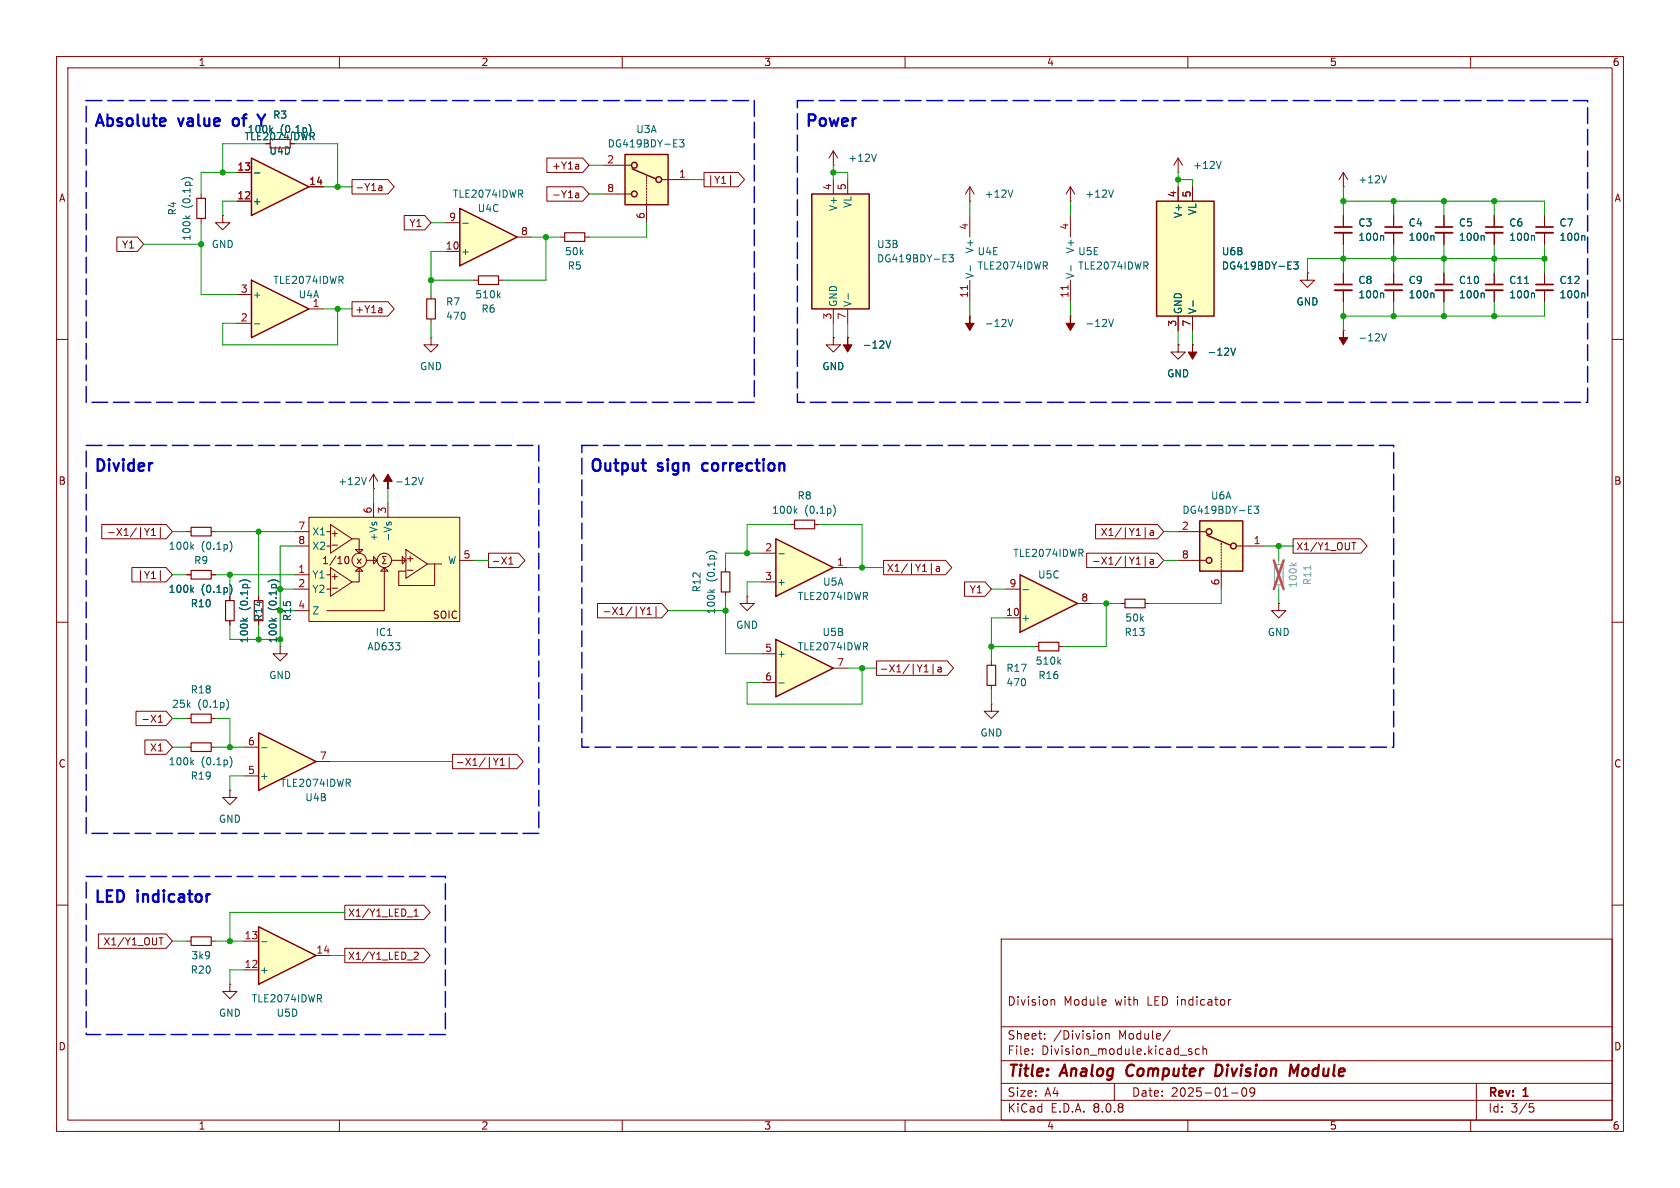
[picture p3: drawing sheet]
<svg xmlns="http://www.w3.org/2000/svg" width="297mm" height="210mm" viewBox="0 0 297 210" stroke-linecap="round" stroke-linejoin="round" font-family="sans-serif">
<g fill="none" stroke="#840000" stroke-width=".18">
<path d="M10 10h277v190h-277zM12 12h273v186h-273zM60 10v2M110 10v2M160 10v2M210 10v2M260 10v2M10 60h2M285 60h2M10 110h2M285 110h2M33 127h.8"/>
<path d="M37.3 127h.8M10 160h2M177 166h108v32h-108zM185.9 176.8h.5l.1 .9M195.5 176.8v.3l-.7 .1M217.2 176.7v1M217.6 176.7l-.3 .1-.1 .2M285 160h2M60 198v2M110 198v2M160 198v2M177 194.5h108"/>
<path d="M177 191.5h108M177 187.5h108M177 181.5h108M182.5 186.3v.1M182.5 185.5v.1M184.7 183.6v.1M184.7 182.8v.1M194.7 182.8l.1 .2v.4l-.1 .2M195.5 182.8l.2-.1 .3 .1 .1 .9M195.5 182.7v1M197 191.5v3M206.9 182.1l-1.3 2"/>
<path d="M210 198v2M210.7 185.5l-.4-.1-.2 .2 .1 .2 .5 .2v.3h-.6M212 185.5l-.4-.1-.3 .3v.4l.2 .2h.5M212.7 185.5l.2-.1 .3 .1 .1 .9M212.7 184.9v1.5M217.7 193.2h1.2M219.7 192.4l.2-.1a.81 .81 0 0 1 .6 .6 .81 .81 0 0 1-.3 .8l-.2 .1a.81 .81 0 0 1-.3-1.4zM221.8 192.9l-.3 .3h-.3l-.2-.3 .1-.5 .4-.1 .2 .1a.99 .99 0 0 1-.3 1.4h-.3M260 198v2M261 191.5v6.5M270.4 195.1h.7M270.5 195.7h.4l.3 .3-.2 .5-.5 .1"/>
</g>
<path d="M199.4 188.5a1.27 1.27 0 0 0 0 1.6M215.8 188.3l-.7-.1-.3 2h.5l.5-.3M228.2 188.2l.5 1.4 .9-1.4-.3 2" fill="none" stroke="#840000" stroke-width=".4"/>
<path d="M33.8 126.2h3.5v1.6h-3.5z" fill="none" stroke="#840000" stroke-width=".2"/>
<path d="M40 123.6a1.46 1.46 0 0 1 0 1.9" fill="none" stroke="#006464" stroke-width=".18"/>
<path d="M180.3 101.6l10.2 5.1-10.2 5.1z" fill="#ffffc2"/>
<path d="M180.3 101.6l10.2 5.1-10.2 5.1z" fill="none" stroke="#840000" stroke-width=".25"/>
<g fill="none" stroke="#840000" stroke-width=".18">
<path d="M33 94h.8M37.3 94h.8M66 86.4h.1M66 83.8l-.7 1.3M66 83.8v2.6M66 83.8l.8 1.3M33 101.6h.8M37.3 101.6h.8M40.6 105.4v.8M40.6 109.7v.8M45.7 105.4v.8M45.7 109.7v.8"/>
<path d="M175.3 116.8v.8M177.8 109.2h2.5M177.8 104.1h2.5M182.9 114.3h.7M187.2 114.3h.8M190.5 106.7h2.5M175.3 121.2v.7"/>
</g>
<g fill="none" stroke="#006464" stroke-width=".18">
<path d="M33.9 96.6l.3 .5M34.2 96.3l-.5 .4M40.6 95.6a1.46 1.46 0 0 1 0 2M64.8 84.4l-.5 1.3M33.9 104.2l.3 .5M34.2 103.9l-.5 .5M40.6 103.3a1.46 1.46 0 0 1 0 1.9M42.3 102.9a1.46 1.46 0 0 1 1.9 0M42.9 109.3l.5 .5M43.8 109.3l-.5 .3M47.4 102.9a1.46 1.46 0 0 1 1.9 0M48 109.3l.5 .5"/>
<path d="M48.8 109.3l-.4 .3M180.9 104.2h.9M187.1 116.9l.4 .5M187.5 116.6l-.5 .5"/>
</g>
<path d="M33.8 93.2h3.5v1.5h-3.5zM33.8 100.8h3.5v1.6h-3.5zM39.9 106.2h1.5v3.5h-1.5zM45 106.2h1.5v3.5h-1.5zM174.5 117.6h1.5v3.6h-1.5zM183.6 113.5h3.6v1.6h-3.6z" fill="none" stroke="#840000" stroke-width=".2"/>
<path d="M212.1 92.1h7.6v8.9h-7.6z" fill="#ffffc2"/>
<g fill="none" stroke="#840000" stroke-width=".25">
<path d="M212.1 92.1h7.6v8.9h-7.6zM213.4 94.6l4.2 1.8"/>
<circle cx="213.7" cy="99.1" r=".51"/>
<circle cx="213.7" cy="94" r=".51"/>
<circle cx="218.1" cy="96.5" r=".51"/>
</g>
<g fill="none" stroke="#840000" stroke-width=".18">
<path d="M208.3 99.1h4.8M208.3 94h4.8M215.9 96v.3M215.9 96.5v.3M215.9 97v.3M215.9 97.5v.3M215.9 98v.3M215.9 98.6v.2M215.9 99.1v.2M215.9 99.6v.2M218.7 96.5h4.8M49.5 114.3v1.3h1.3l-1.3 1.2-1.2-1.2h1.2"/>
<path d="M49.5 114.3h.1M215.9 100.1v.2M215.9 100.6v.2M215.9 101.1v3"/>
</g>
<path d="M221.7 89.5h.8l-.4 .5 .4 .1v.5l-.2 .1-.6-.1" fill="none" stroke="#006464" stroke-width=".18"/>
<path d="M54.6 91.4h26.7v18.5h-26.7z" fill="#ffffc2"/>
<g fill="none" stroke="#840000" stroke-width=".18">
<path d="M52.1 96.5h2.5M52.1 94h2.5M54.6 91.4h26.7v18.5h-26.7zM57.8 96.5h.6M57.8 94h.6M58.4 92.7l3.8 2.6-3.8 2.5zM58.7 94.3h1M58.7 96.4h1M59.2 93.8v1M61.1 98.5l.2-.1a.68 .68 0 0 1 .4 .6 .68 .68 0 0 1-.4 .6l-.2-.1-.2-.3zM62.2 95.3h1.3v2.5M62.9 97.2h1.2l-.6 .6z"/>
<path d="M63.2 98.8l.6 .8M63.8 98.8l-.6 .8M64.8 99.1h1.9M66 98.4l.7 .7-.7 .6zM66 88.9v2.5M68.3 98.4h-.7l.4 .6-.4 .6h.7M68.6 86.4h.1M68.6 88.9v2.5M69.2 99.1h2.6M71.1 98.4l.7 .7-.7 .6zM71.8 97.2l3.8 2.5-3.8 2.5zM72 98.8h1"/>
<path d="M72.5 98.3v1M75.6 99.7h2.5M76.8 99.7v3.8h-6.3v-2.5h1.3M81.3 99.1h2.5M52.1 104.1h2.5M52.1 101.6h2.5M52.1 108h2.5M57.8 104.1h.6M57.8 101.6h.6M58.4 100.3l3.8 2.6-3.8 2.5zM58.7 101.9h1M58.7 104h1"/>
<path d="M59.2 101.5v.9M62.9 101l.6-.7 .6 .7zM63.5 100.3v2.6h-1.3M67.3 101l.6-.7 .7 .7zM67.9 100.3v7.7h-10.1M72 100.8h1"/>
<circle cx="63.5" cy="99.1" r="1.27"/>
<circle cx="67.9" cy="99.1" r="1.27"/>
</g>
<path d="M68.4 92.4l-.1 .3M68.7 92.7l.1-.3 .2-.1 .2 .2v.2M74 84.4l.4 1.3 .4-1.3" fill="none" stroke="#006464" stroke-width=".18"/>
<path d="M68.6 83.8l.7 1.3h-.7v1.3v-1.3h-.8z" fill="#840000" stroke="#840000" stroke-width=".18"/>
<path d="M110.5 27.3h7.6v8.9h-7.6z" fill="#ffffc2"/>
<g fill="none" stroke="#840000" stroke-width=".25">
<path d="M110.5 27.3h7.6v8.9h-7.6zM111.8 29.8l4.2 1.8"/>
<circle cx="112.1" cy="29.2" r=".51"/>
<circle cx="112.1" cy="34.3" r=".51"/>
<circle cx="116.5" cy="31.8" r=".51"/>
</g>
<g fill="none" stroke="#840000" stroke-width=".18">
<path d="M106.7 34.3h4.8M106.7 29.2h4.8M114.3 31.2v.3M114.3 31.8v.2M114.3 32.3v.2M114.3 32.8v.2M114.3 33.3v.2M114.3 33.8v.2M114.3 34.3v.2M114.3 34.8v.3M114.3 35.3v.3M114.3 35.8v.3"/>
<path d="M114.3 36.3v3.1M117.1 31.8h4.8M139.7 92.7h.8M144 92.7h.8M40.6 139.7v1.3h1.3l-1.3 1.2-1.2-1.2h1.2M40.6 139.7h.1"/>
</g>
<path d="M120.1 24.7h.8l-.4 .5 .4 .1v.6l-.2 .1-.6-.1M140.5 90.3l.4 .4M140.9 89.9l-.5 .5M147.3 89.3a1.46 1.46 0 0 1 0 1.9" fill="none" stroke="#006464" stroke-width=".18"/>
<path d="M140.5 91.9h3.5v1.6h-3.5z" fill="none" stroke="#840000" stroke-width=".2"/>
<path d="M45.7 129.5l10.2 5.1-10.2 5.1z" fill="#ffffc2"/>
<path d="M45.7 129.5l10.2 5.1-10.2 5.1z" fill="none" stroke="#840000" stroke-width=".25"/>
<path d="M33 132.1h.8M37.3 132.1h.8M43.2 137.2h2.5M43.2 132.1h2.5M55.9 134.6h2.5M175.3 124.5v1.2h1.2l-1.2 1.3-1.3-1.3h1.3M175.3 124.5h.1" fill="none" stroke="#840000" stroke-width=".18"/>
<path d="M33.9 134.7l.3 .5M34.2 134.4l-.5 .4M40.6 133.7a1.46 1.46 0 0 1 0 2M46.2 132.2h1" fill="none" stroke="#006464" stroke-width=".18"/>
<path d="M33.8 131.3h3.5v1.5h-3.5z" fill="none" stroke="#840000" stroke-width=".2"/>
<path d="M137.2 95.3l10.1 5-10.1 5.1z" fill="#ffffc2"/>
<path d="M137.2 95.3l10.1 5-10.1 5.1z" fill="none" stroke="#840000" stroke-width=".25"/>
<path d="M76.2 59.7v1.3h1.3l-1.3 1.2-1.3-1.2h1.3M76.2 59.7h.1M134.6 97.8h2.6M128.3 100.3v.8M128.3 104.6v.8M132.1 105.4v1.3h1.2l-1.2 1.3-1.3-1.3h1.3M132.1 105.4h.1M134.6 102.9h2.6M147.3 100.3h2.6" fill="none" stroke="#840000" stroke-width=".18"/>
<path d="M124.9 97.8a1.46 1.46 0 0 1 1.9 0M137.7 97.9h1M125.5 104.2l.4 .5M126.3 104.2l-.5 .4" fill="none" stroke="#006464" stroke-width=".18"/>
<path d="M127.5 101.1h1.5v3.5h-1.5z" fill="none" stroke="#840000" stroke-width=".2"/>
<path d="M137.2 113l10.1 5.1-10.1 5.1z" fill="#ffffc2"/>
<path d="M137.2 113l10.1 5.1-10.1 5.1z" fill="none" stroke="#840000" stroke-width=".25"/>
<path d="M134.6 115.6h2.6M147.3 118.1h2.6M198.1 106.7h.8M202.4 106.7h.8M226.1 106.7v1.3h1.2l-1.2 1.2-1.3-1.2h1.3M226.1 106.7h.1M134.6 120.7h2.6" fill="none" stroke="#840000" stroke-width=".18"/>
<path d="M137.7 120.7h1" fill="none" stroke="#006464" stroke-width=".18"/>
<path d="M198.9 105.9h3.5v1.5h-3.5z" fill="none" stroke="#840000" stroke-width=".2"/>
<path d="M225.3 99.8h1.5v3.6h-1.5z" fill="none" stroke="#9c9b98" stroke-width=".2"/>
<path d="M226.1 99.1v.7M226.1 103.4v.7" fill="none" stroke="#9c9b98" stroke-width=".18"/>
<path d="M228.3 99.5l.5 .5M229.2 99.5l-.5 .4M231.7 100v.7" fill="none" stroke="#939391" stroke-width=".18"/>
<path d="M225.2 99.1l1.7 5M226.9 99.1l-1.7 5" fill="none" stroke="#e65255" stroke-width=".46"/>
<path d="M44.4 49.5l10.2 5.1-10.2 5.1z" fill="#ffffc2"/>
<path d="M44.4 49.5l10.2 5.1-10.2 5.1z" fill="none" stroke="#840000" stroke-width=".25"/>
<path d="M41.9 57.2h2.5M41.9 52.1h2.5M54.6 54.6h2.5" fill="none" stroke="#840000" stroke-width=".18"/>
<path d="M45 57.2h.9" fill="none" stroke="#006464" stroke-width=".18"/>
<path d="M44.4 27.9l10.2 5.1-10.2 5.1z" fill="#ffffc2"/>
<path d="M44.4 27.9l10.2 5.1-10.2 5.1z" fill="none" stroke="#840000" stroke-width=".25"/>
<g fill="none" stroke="#840000" stroke-width=".18">
<path d="M35.6 34.3v.8M35.6 38.6v.8M39.4 38.1v1.3h1.2l-1.2 1.2-1.3-1.2h1.3M39.4 38.1h.1M41.9 35.6h2.5M41.9 30.5h2.5M54.6 33h2.5M171.4 35.6h.1M171.4 33v2.6M171.4 38.1v3.8M171.4 33l-.7 1.3M171.4 33l.8 1.3"/>
<path d="M189.2 35.6h.1M189.2 33l-.7 1.3M189.2 33v2.6M189.2 33l.8 1.3M237.5 33h.1M237.5 30.5v2.5M237.5 30.5l-.8 1.3M237.5 30.5l.8 1.3M246.4 38.1v2M76.2 52.1v.7M76.2 56.4v.8M99.1 41.9h.7"/>
<path d="M103.4 41.9h.7M171.4 55.9h.1M171.4 49.5v3.8M189.2 55.9h.1M237.5 58.4h.1M237.5 48.3v2M237.5 51.3v2M246.4 41.1v2.1M246.4 48.3v2M246.4 51.3v2M273 48.3v2M273 51.3v2"/>
</g>
<g fill="none" stroke="#006464" stroke-width=".18">
<path d="M32.1 31.8a1.46 1.46 0 0 1 2 0M32.8 38.2l.4 .4M33.6 38.2l-.5 .3M45 30.6h.9M54.6 22l.3 .5v.9M179.1 33.6l-.5 1.3M196.8 33.6l-.4 1.3M245.1 31.1l-.4 1.2M171.5 46.9v1M178.2 56.5l.4 1.2 .5-1.2M196 56.5l.4 1.2 .4-1.2M244.3 59l.4 1.3 .4-1.3"/>
<path d="M244.4 51.8l.2 .2v.7M253.3 41.6l.2 .2v.7M253.3 51.8l.2 .2v.7M280 51.8l.2 .2v.7"/>
</g>
<path d="M34.8 35.1h1.5v3.5h-1.5zM47.8 24.6h3.5v1.6h-3.5zM75.4 52.8h1.6v3.6h-1.6zM99.8 41.1h3.6v1.6h-3.6z" fill="none" stroke="#840000" stroke-width=".2"/>
<g fill="#840000" stroke="#840000" stroke-width=".18">
<path d="M237.5 58.4v1.3h.8l-.8 1.3-.8-1.3h.8z"/>
<path d="M171.4 55.9v1.3h.8l-.8 1.2-.7-1.2h.7z"/>
<path d="M189.2 55.9v1.3h.8l-.8 1.2-.7-1.2h.7z"/>
</g>
<path d="M236 51.3h3M244.9 51.3h3M244.9 41.1h3M271.5 51.3h3.1" fill="none" stroke="#840000" stroke-width=".33"/>
<path d="M236 50.3h3M244.9 50.3h3M244.9 40.1h3M271.5 50.3h3.1" fill="none" stroke="#840000" stroke-width=".3"/>
<path d="M171 50.5v.7" fill="none" stroke="#a90000" stroke-width=".18"/>
<path d="M204.5 35.6h10.1v20.3h-10.1z" fill="#ffffc2"/>
<path d="M204.5 35.6h10.1v20.3h-10.1z" fill="none" stroke="#840000" stroke-width=".25"/>
<path d="M208.3 33v2.6M210.8 33v2.6M208.3 55.9v2.5M210.8 55.9v2.5M231.1 48.3v1.2h1.3l-1.3 1.3-1.2-1.3h1.2M231.1 48.3h.1" fill="none" stroke="#840000" stroke-width=".18"/>
<path d="M210.9 53.2v.9M228.7 46.3h.8l-.4 .5 .3 .1v.5l-.1 .2-.6-.2" fill="none" stroke="#006464" stroke-width=".18"/>
<path d="M81.3 36.8l10.1 5.1-10.1 5.1z" fill="#ffffc2"/>
<path d="M81.3 36.8l10.1 5.1-10.1 5.1z" fill="none" stroke="#840000" stroke-width=".25"/>
<path d="M78.7 39.4h2.6M78.7 44.5h2.6M91.4 41.9h2.6" fill="none" stroke="#840000" stroke-width=".18"/>
<path d="M81.8 39.5h1" fill="none" stroke="#006464" stroke-width=".18"/>
<path d="M143.5 34.3h10.2v20.3h-10.2z" fill="#ffffc2"/>
<path d="M143.5 34.3h10.2v20.3h-10.2z" fill="none" stroke="#840000" stroke-width=".25"/>
<g fill="none" stroke="#840000" stroke-width=".18">
<path d="M147.3 29.2h.1M147.3 26.7v2.5M147.3 31.8v2.5M147.3 26.7l-.7 1.2M147.3 26.7l.8 1.2M149.9 31.8v2.5M189.2 38.1v3.8M208.3 30.5h.1M208.3 27.9l-.8 1.3M208.3 27.9v2.6M208.3 27.9l.7 1.3M237.5 38.1v2"/>
<path d="M255.3 38.1v2M264.2 38.1v2M273 38.1v2M83.8 49.5h.8M88.1 49.5h.8M147.3 59.7v1.3h1.3l-1.3 1.2-1.3-1.2h1.3M147.3 59.7h.1M147.3 54.6v2.6M149.9 59.7h.1M149.9 54.6v2.6M189.2 49.5v3.8M237.5 41.1v2.1"/>
<path d="M255.3 41.1v2.1M255.3 48.3v2M255.3 51.3v2M264.2 41.1v2.1M264.2 48.3v2M264.2 51.3v2M273 41.1v2.1M208.3 61v1.2h1.2l-1.2 1.3-1.3-1.3h1.3M208.3 61h.1M210.8 61h.1M33 166.4h.8M37.3 166.4h.8"/>
<path d="M40.6 174v1.3h1.3l-1.3 1.2-1.2-1.2h1.2M40.6 174h.1"/>
</g>
<g fill="none" stroke="#006464" stroke-width=".18">
<path d="M154.9 27.2l-.4 1.3M215.9 28.5l-.4 1.3M88.1 52.2l.3 .4M88.4 51.8l-.4 .5M150 51.9v1M167.8 45h.7l-.4 .5 .4 .1v.6l-.2 .1-.5-.1M189.3 46.9v1M244.4 41.6l.2 .2v.7M262.2 41.6l.2 .2v.7M262.2 51.8l.2 .2v.7M269.5 50.1h.8M271.1 41.6l.2 .2v.7"/>
<path d="M271.1 51.8l.2 .2v.7M280 41.6l.2 .2v.7M156.6 60.3l.4 1.2 .5-1.2M217.6 61.5l.4 1.3 .4-1.3"/>
</g>
<g fill="#840000" stroke="#840000" stroke-width=".18">
<path d="M149.9 59.7v1.3h.7l-.7 1.2-.8-1.2h.8z"/>
<path d="M210.8 61v1.2h.8l-.8 1.3-.7-1.3h.7z"/>
</g>
<path d="M236 41.1h3M253.7 41.1h3.1M253.7 51.3h3.1M262.6 41.1h3.1M262.6 51.3h3.1M271.5 41.1h3.1" fill="none" stroke="#840000" stroke-width=".33"/>
<path d="M236 40.1h3M253.7 40.1h3.1M253.7 50.3h3.1M262.6 40.1h3.1M262.6 50.3h3.1M271.5 40.1h3.1" fill="none" stroke="#840000" stroke-width=".3"/>
<path d="M84.6 48.8h3.5v1.5h-3.5zM33.8 165.6h3.5v1.5h-3.5z" fill="none" stroke="#840000" stroke-width=".2"/>
<path d="M188.8 50.5v.7" fill="none" stroke="#a90000" stroke-width=".18"/>
<path d="M45.7 163.8l10.2 5.1-10.2 5.1z" fill="#ffffc2"/>
<path d="M45.7 163.8l10.2 5.1-10.2 5.1z" fill="none" stroke="#840000" stroke-width=".25"/>
<g fill="none" stroke="#840000" stroke-width=".18">
<path d="M41.9 35.6h2.5M41.9 30.5h2.5M54.6 33h2.5M62.2 31.7h6.4l1.1 1.3-1.1 1.3h-6.4zM67 32.9h.5v.8M67 33.6h.5M67.5 33.1l-.5 .2M71.5 38.1h3.6l1.1 1.3-1.1 1.2h-3.6zM96.7 27.9h6.3l1.1 1.3-1.1 1.3h-6.3zM96.7 33h6.3l1.1 1.3-1.1 1.3h-6.3zM101.8 34.2h.4l.1 .8M101.8 34.9h.5"/>
<path d="M102.1 29l.2 .2v.7M102.3 29.8l-.1 .1M102.3 29.3l-.1 .1M102.3 34.4l-.5 .1M124.5 30.5h6l1.1 1.3-1.1 1.2h-6zM129.1 31v1.8M208.3 33v2.6M210.8 33v2.6M237.5 38.1v2M246.4 38.1v2M255.3 38.1v2M264.2 38.1v2"/>
<path d="M273 38.1v2M20.7 41.9h3.6l1.1 1.3-1.1 1.3h-3.6zM62.2 53.3h6.4l1.1 1.3-1.1 1.3h-6.4zM67.3 54.4l.2 .2v.7M67.5 55.2l-.1 .1M67.5 54.7l-.1 .1M147.3 59.7h.1M149.9 59.7h.1M208.3 55.9v2.5M210.8 55.9v2.5M231.1 48.3h.1M237.5 41.1v2.1"/>
<path d="M237.5 48.3v2M237.5 51.3v2M246.4 41.1v2.1M246.4 48.3v2M246.4 51.3v2M255.3 41.1v2.1M255.3 48.3v2M255.3 51.3v2M264.2 41.1v2.1M264.2 48.3v2M264.2 51.3v2M273 41.1v2.1"/>
<path d="M273 48.3v2M273 51.3v2M208.3 61h.1M210.8 61h.1M18 92.7h11.4l1.1 1.3-1.1 1.3h-11.4zM25.6 93.4l.4 .6M26 94v.7M26.4 93.4l-.4 .6M26.8 94.7h.7M26.8 93.7l.3-.3v1.3M28.3 93.3v1.8M86.4 97.8h5.3l1.1 1.3-1.1 1.2h-5.3z"/>
<path d="M90 99.7h.7M90 98.8l.3-.3v1.2M156.2 99.1h11l1.1 1.2-1.1 1.3h-11zM164.6 99.6v1.8M192.1 97.8h12.5l1.1 1.3-1.1 1.2h-12.5zM193.7 92.7h10.9l1.1 1.3-1.1 1.3h-10.9zM200.9 99.7h.7M200.9 98.8l.3-.3v1.2M202.5 93.3v1.8M202.5 98.3v1.9M203.4 93.9h.4l.1 .8M203.4 98.9h.4l.1 .8"/>
<path d="M203.9 99.2h-.4l-.2 .2 .2 .3h.4M203.9 94.1l-.4 .1-.2 .1 .2 .4 .4-.1M228.6 95.2h12l1.1 1.3-1.1 1.3h-12zM239 95.9h.7M239.3 95.9v1.3M23.3 100.3h6.1l1.1 1.3-1.1 1.3h-6.1zM28.3 100.9v1.8M33 101.6h.8M37.3 101.6h.8M40.6 105.4v.8M40.6 109.7v.8M45.7 105.4v.8"/>
<path d="M45.7 109.7v.8M105.6 106.7h11.4l1.1 1.3-1.1 1.2h-11.4zM113.2 107.4l.4 .6M113.6 108v.6M114 107.4l-.4 .6M114.4 108.6h.7M114.4 107.7l.4-.3v1.2M116 107.2v1.8M154.9 116.8h12.6l1.1 1.3-1.1 1.3h-12.6zM163.4 118.8h.7M163.4 117.9l.3-.4v1.3M165 117.4v1.8"/>
<path d="M165.6 100.2h.4l.1 .8M165.9 118h.4l.1 .8M166.1 100.5h-.4l-.2 .2 .2 .3 .4-.1M166.4 118.2l-.4 .1-.2 .2 .2 .3 .4-.1M170.5 102.9h3.6l1.2 1.2-1.2 1.3h-3.6zM24 125.7h5.4l1.1 1.3-1.1 1.3h-5.4zM25.6 130.8h3.8l1.1 1.3-1.1 1.3h-3.8zM28 126.8l.3-.4v1.3M28 127.7h.7M80 133.3h11.4l1.1 1.3-1.1 1.3h-11.4zM87.2 134l.5 .7M87.7 134.7v.6"/>
<path d="M88.1 134l-.4 .7M88.4 135.3h.8M88.4 134.4l.4-.4v1.3M90 133.9v1.8M17.4 165.1h12l1.1 1.3-1.1 1.2h-12zM28.1 165.8h.7M28.5 165.8v1.2M43.2 171.5h2.5M43.2 166.4h2.5M55.9 168.9h2.5M61 167.6h13.9l1.1 1.3-1.1 1.3h-13.9zM61 160h13.9l1.1 1.3-1.1 1.3h-13.9z"/>
<path d="M72 162.1h1M73.2 168.4l.5-.1 .2 .4-.8 .9h.8M73.2 162h.7M73.2 161.1l.4-.4v1.3"/>
</g>
<g fill="none" stroke="#006464" stroke-width=".18">
<path d="M45 30.6h.9M54.6 22l.3 .5v.9M210.9 53.2v.9M228.7 46.3h.8l-.4 .5 .3 .1v.5l-.1 .2-.6-.2M244.4 41.6l.2 .2v.7M244.4 51.8l.2 .2v.7M253.3 51.8l.2 .2v.7M253.3 41.6l.2 .2v.7M262.2 51.8l.2 .2v.7M262.2 41.6l.2 .2v.7M269.5 50.1h.8M271.1 41.6l.2 .2v.7"/>
<path d="M271.1 51.8l.2 .2v.7M280 41.6l.2 .2v.7M280 51.8l.2 .2v.7M156.6 60.3l.4 1.2 .5-1.2M217.6 61.5l.4 1.3 .4-1.3M33.9 104.2l.3 .5M34.2 103.9l-.5 .5M40.6 103.3a1.46 1.46 0 0 1 0 1.9M42.3 102.9a1.46 1.46 0 0 1 1.9 0M42.9 109.3l.5 .5M43.8 109.3l-.5 .3M47.4 102.9a1.46 1.46 0 0 1 1.9 0"/>
<path d="M48 109.3l.5 .5M48.8 109.3l-.4 .3M46.2 166.5h1"/>
</g>
<path d="M41.3 21.1l-.1 .2 .1 .8M45.5 20.2l.7 1.1M46.2 21.3v1M46.9 20.2l-.7 1.1M124.2 82.1l-.1 .2 .1 .7" fill="none" stroke="#0000c2" stroke-width=".41"/>
<path d="M15.2 17.8h118.1v53.3h-118.1zM141 17.8h139.7v53.3h-139.7zM15.2 78.7h80v68.6h-80zM102.9 78.7h143.5v53.4h-143.5zM15.2 154.9h63.5v28h-63.5z" fill="none" stroke="#0000c2" stroke-width=".25" stroke-dasharray="2.8 1"/>
<g fill="none" stroke="#009600" stroke-width=".18">
<path d="M35.6 39.4v12.7h6.3M41.9 35.6h-2.5v2.5M41.9 30.5h-6.3v3.8M47 25.4h-7.6v5.1M52.1 25.4h7.6v7.6M57.1 33h5.1M76.2 39.4h2.5M104.1 34.3h2.6M104.1 29.2h2.6M114.3 39.4v2.5h-10.2M121.9 31.8h2.6M147.3 30.5h2.6v1.3"/>
<path d="M147.3 29.2v2.6M171.4 35.6v2.5M189.2 35.6v2.5M208.3 31.8h2.5v1.2M208.3 30.5v2.5M237.5 35.6h35.5v2.5M237.5 33v5.1M246.4 35.6v2.5M255.3 35.6v2.5M264.2 35.6v2.5M25.4 43.2h10.2M57.1 54.6h5.1"/>
<path d="M59.7 54.6v6.4h-20.3v-3.8h2.5M76.2 57.2v2.5M76.2 49.5h7.6M78.7 44.5h-2.5v7.6M94 41.9h5.1M96.5 41.9v7.6h-7.6M147.3 57.2v2.5M149.9 57.2v2.5M171.4 53.3v2.6M189.2 53.3v2.6M208.3 58.4v2.6M210.8 58.4v2.6"/>
<path d="M237.5 43.2v5.1M237.5 53.3v5.1M246.4 43.2v5.1M246.4 53.3v2.6M255.3 43.2v5.1M255.3 53.3v2.6M264.2 43.2v5.1M264.2 53.3v2.6M273 53.3v2.6h-35.5M273 43.2v5.1M273 45.7h-41.9v2.6M30.5 94h2.5"/>
<path d="M38.1 94h14M45.7 94v11.4M52.1 96.5h-2.6v17.8M66 86.4v2.5M68.6 86.4v2.5M83.8 99.1h2.6M134.6 97.8h-6.3v2.5M139.7 92.7h-7.6v5.1M144.8 92.7h7.6v7.6M205.7 94h2.6M205.7 99.1h2.6M223.5 96.5h5.1"/>
<path d="M226.1 96.5v2.6M30.5 101.6h2.5M38.1 101.6h14M40.6 101.6v3.8M40.6 110.5v2.5h8.9M45.7 110.5v2.5M49.5 104.1h2.6M49.5 108h2.6M118.1 108h10.2M128.3 105.4v10.2h6.3M134.6 102.9h-2.5v2.5M149.9 118.1h5"/>
<path d="M149.9 100.3h6.3M152.4 118.1v6.4h-20.3v-3.8h2.5M175.3 104.1h2.5M175.3 114.3h7.6M177.8 109.2h-2.5v7.6M193 106.7h5.1M195.6 106.7v7.6h-7.6M215.9 104.1v2.6h-12.7M226.1 104.1v2.6M30.5 127h2.5M30.5 132.1h2.5M38.1 127h2.5v5.1"/>
<path d="M38.1 132.1h5.1M43.2 137.2h-2.6v2.5M58.4 134.6h21.6M175.3 121.9v2.6M30.5 166.4h2.5M38.1 166.4h5.1M43.2 171.5h-2.6v2.5M58.4 168.9h2.6M61 161.3h-20.4v5.1"/>
</g>
<g fill="#009600" stroke="#009600" stroke-width=".18">
<circle cx="96.5" cy="41.9" r=".46"/>
<circle cx="147.3" cy="30.5" r=".46"/>
<circle cx="76.2" cy="49.5" r=".46"/>
<circle cx="49.5" cy="113" r=".46"/>
<circle cx="39.4" cy="30.5" r=".46"/>
<circle cx="59.7" cy="33" r=".46"/>
<circle cx="59.7" cy="54.6" r=".46"/>
<circle cx="35.6" cy="43.2" r=".46"/>
<circle cx="40.6" cy="166.4" r=".46"/>
<circle cx="40.6" cy="132.1" r=".46"/>
<circle cx="45.7" cy="113" r=".46"/>
<circle cx="45.7" cy="94" r=".46"/>
<circle cx="40.6" cy="101.6" r=".46"/>
<circle cx="226.1" cy="96.5" r=".46"/>
<circle cx="195.6" cy="106.7" r=".46"/>
<circle cx="175.3" cy="114.3" r=".46"/>
<circle cx="237.5" cy="35.6" r=".46"/>
<circle cx="255.3" cy="35.6" r=".46"/>
<circle cx="246.4" cy="45.7" r=".46"/>
<circle cx="237.5" cy="45.7" r=".46"/>
<circle cx="246.4" cy="35.6" r=".46"/>
<circle cx="237.5" cy="55.9" r=".46"/>
<circle cx="208.3" cy="31.8" r=".46"/>
<circle cx="255.3" cy="55.9" r=".46"/>
<circle cx="246.4" cy="55.9" r=".46"/>
<circle cx="264.2" cy="55.9" r=".46"/>
<circle cx="255.3" cy="45.7" r=".46"/>
<circle cx="264.2" cy="45.7" r=".46"/>
<circle cx="273" cy="45.7" r=".46"/>
<circle cx="264.2" cy="35.6" r=".46"/>
<circle cx="152.4" cy="100.3" r=".46"/>
<circle cx="132.1" cy="97.8" r=".46"/>
<circle cx="128.3" cy="108" r=".46"/>
<circle cx="152.4" cy="118.1" r=".46"/>
</g>
<g font-size="2.8" fill="#0000c2">
<text x="16.5" y="23">Absolute</text>
<text x="31.7" y="23">value</text>
<text x="42.1" y="23">of</text>
<text x="142.2" y="23">Power</text>
<text x="16.5" y="83.9">Divider</text>
<text x="104.1" y="83.9">Output</text>
<text x="116.5" y="83.9">sign</text>
<text x="125.1" y="83.9">correction</text>
<text x="16.5" y="160.1">LED</text>
<text x="24.4" y="160.1">indicator</text>
</g>
<text font-size="2.8" fill="#006464" x="47.5" y="23">Y</text>
<g font-size="2.8" fill="#840000">
<text x="178" y="190.9">Title:</text>
<text x="187.7" y="190.9">Analog</text>
<text x="200" y="190.9">Computer</text>
<text x="216.5" y="190.9">Division</text>
<text x="230.4" y="190.9">Module</text>
</g>
<g font-size="2.1" fill="#840000">
<text x="178" y="178">Division</text>
<text x="188" y="178">Module</text>
<text x="197.2" y="178">with</text>
<text x="203" y="178">LED indicator</text>
<text x="178" y="184">Sheet:</text>
<text x="186.2" y="184">/Division</text>
<text x="197.8" y="184">Module/</text>
<text x="178" y="186.7">File:</text>
<text x="184.1" y="186.7">Division_module.kicad_sch</text>
<text x="178" y="196.9">KiCad</text>
<text x="178" y="194.1">Size:</text>
<text x="184.7" y="194.1">A4</text>
<text x="185.7" y="196.9">E.D.A.</text>
<text x="193.3" y="196.9">8.0.8</text>
<text x="200" y="194.1">Date:</text>
<text x="207" y="194.1">2025-01-09</text>
<text x="263" y="194.3">Rev:</text>
<text x="263" y="196.9">Id:</text>
<text x="267.1" y="196.9">3/5</text>
<text x="269.4" y="194.3">1</text>
</g>
<g font-size="1.8" fill="#840000">
<text x="35" y="11.9">1</text>
<text x="85" y="11.9">2</text>
<text x="135" y="11.9">3</text>
<text x="185" y="11.9">4</text>
<text x="235" y="11.9">5</text>
<text x="285" y="11.9">6</text>
<text x="10.3" y="35.9">A</text>
<text x="62.7" y="34">-Y1a</text>
<text x="97.5" y="30.2">+Y1a</text>
<text x="97.5" y="35.2">-Y1a</text>
<text x="124.9" y="32.7">|Y1|</text>
<text x="285.3" y="35.9">A</text>
<text x="72.3" y="40.3">Y1</text>
<text x="21.5" y="44.1">Y1</text>
<text x="62.7" y="55.6">+Y1a</text>
<text x="10.3" y="85.9">B</text>
<text x="285.3" y="85.9">B</text>
<text x="18.8" y="94.9">-X1/|Y1|</text>
<text x="194.5" y="94.9">X1/|Y1|a</text>
<text x="56.8" y="99.9">1/10</text>
<text x="86.8" y="100">-X1</text>
<text x="156.7" y="101.3">X1/|Y1|a</text>
<text x="192.9" y="100">-X1/|Y1|a</text>
<text x="229.1" y="97.5">X1/Y1_OUT</text>
<text x="24.1" y="102.6">|Y1|</text>
<text x="171.3" y="105.1">Y1</text>
<text x="76.4" y="109.6">SOIC</text>
<text x="106.4" y="108.9">-X1/|Y1|</text>
<text x="155.4" y="119.1">-X1/|Y1|a</text>
<text x="24.9" y="128">-X1</text>
<text x="10.3" y="135.9">C</text>
<text x="26.4" y="133">X1</text>
<text x="80.5" y="135.6">-X1/|Y1|</text>
<text x="285.3" y="135.9">C</text>
<text x="18.2" y="167.3">X1/Y1_OUT</text>
<text x="61.4" y="162.2">X1/Y1_LED_1</text>
<text x="61.4" y="169.9">X1/Y1_LED_2</text>
<text x="10.3" y="185.9">D</text>
<text x="285.3" y="185.9">D</text>
<text x="35" y="199.9">1</text>
<text x="85" y="199.9">2</text>
<text x="135" y="199.9">3</text>
<text x="185" y="199.9">4</text>
<text x="235" y="199.9">5</text>
<text x="285" y="199.9">6</text>
</g>
<g font-size="1.8" fill="#006464">
<text x="43.7" y="23.7">100k</text>
<text x="48.2" y="21.2">R3</text>
<text x="49.5" y="23.7">(0.1p)</text>
<text x="112.4" y="23.7">U3A</text>
<text x="43.1" y="25">TLE2074IDWR</text>
<text x="47.5" y="27.5">U4D</text>
<text x="107.3" y="26.3">DG419BDY-E3</text>
<text x="149.9" y="28.8">+12V</text>
<text x="80" y="35.2">TLE2074IDWR</text>
<text x="174" y="35.2">+12V</text>
<text x="191.8" y="35.2">+12V</text>
<text x="210.8" y="30.1">+12V</text>
<text x="240" y="32.6">+12V</text>
<text x="31.3" y="38.2" transform="rotate(-90 31.3 38.2)">R4</text>
<text x="33.9" y="36.8" transform="rotate(-90 33.9 36.8)">(0.1p)</text>
<text x="44.6" y="36.4">+</text>
<text x="84.4" y="37.7">U4C</text>
<text x="148.2" y="37.4" transform="rotate(-90 148.2 37.4)">V+</text>
<text x="150.7" y="36.9" transform="rotate(-90 150.7 36.9)">VL</text>
<text x="209.1" y="38.7" transform="rotate(-90 209.1 38.7)">V+</text>
<text x="211.7" y="38.1" transform="rotate(-90 211.7 38.1)">VL</text>
<text x="240" y="40.2">C3</text>
<text x="248.9" y="40.2">C4</text>
<text x="257.8" y="40.2">C5</text>
<text x="266.7" y="40.2">C6</text>
<text x="275.6" y="40.2">C7</text>
<text x="33.9" y="42.7" transform="rotate(-90 33.9 42.7)">100k</text>
<text x="37.3" y="44">GND</text>
<text x="81.4" y="45.3">+</text>
<text x="99.8" y="45.3">50k</text>
<text x="100.3" y="47.9">R5</text>
<text x="154.9" y="44">U3B</text>
<text x="154.9" y="46.6">DG419BDY-E3</text>
<text x="172.3" y="44.9" transform="rotate(-90 172.3 44.9)">V+</text>
<text x="172.7" y="47.9">TLE2074IDWR</text>
<text x="172.7" y="45.3">U4E</text>
<text x="190.1" y="44.9" transform="rotate(-90 190.1 44.9)">V+</text>
<text x="190.5" y="47.9">TLE2074IDWR</text>
<text x="190.5" y="45.3">U5E</text>
<text x="215.9" y="45.3">U6B</text>
<text x="215.9" y="47.9">DG419BDY-E3</text>
<text x="240" y="42.8">100n</text>
<text x="248.9" y="42.8">100n</text>
<text x="257.8" y="42.8">100n</text>
<text x="266.7" y="42.8">100n</text>
<text x="275.6" y="42.8">100n</text>
<text x="44.6" y="52.9">+</text>
<text x="48.2" y="50.4">TLE2074IDWR</text>
<text x="52.7" y="52.9">U4A</text>
<text x="83.9" y="52.9">510k</text>
<text x="172.3" y="49.4" transform="rotate(-90 172.3 49.4)">V-</text>
<text x="190.1" y="49.4" transform="rotate(-90 190.1 49.4)">V-</text>
<text x="240" y="50.4">C8</text>
<text x="240" y="52.9">100n</text>
<text x="248.9" y="50.4">C9</text>
<text x="248.9" y="52.9">100n</text>
<text x="257.8" y="52.9">100n</text>
<text x="257.8" y="50.4">C10</text>
<text x="266.7" y="52.9">100n</text>
<text x="266.7" y="50.4">C11</text>
<text x="275.6" y="52.9">100n</text>
<text x="275.6" y="50.4">C12</text>
<text x="78.7" y="54.2">R7</text>
<text x="78.7" y="56.7">470</text>
<text x="85" y="55.5">R6</text>
<text x="148.2" y="54.4" transform="rotate(-90 148.2 54.4)">GND</text>
<text x="150.7" y="54.4" transform="rotate(-90 150.7 54.4)">V-</text>
<text x="174" y="58">-12V</text>
<text x="191.8" y="58">-12V</text>
<text x="209.1" y="55.6" transform="rotate(-90 209.1 55.6)">GND</text>
<text x="211.7" y="55.6" transform="rotate(-90 211.7 55.6)">V-</text>
<text x="229.1" y="54.2">GND</text>
<text x="74.2" y="65.6">GND</text>
<text x="145.3" y="65.6">GND</text>
<text x="152.4" y="61.8">-12V</text>
<text x="213.4" y="63.1">-12V</text>
<text x="240" y="60.6">-12V</text>
<text x="206.2" y="66.9">GND</text>
<text x="59.7" y="86">+12V</text>
<text x="69.7" y="86">-12V</text>
<text x="140.9" y="88.5">R8</text>
<text x="214" y="88.5">U6A</text>
<text x="55.1" y="94.8">X1</text>
<text x="66.9" y="95.8" transform="rotate(-90 66.9 95.8)">+Vs</text>
<text x="69.4" y="95.8" transform="rotate(-90 69.4 95.8)">-Vs</text>
<text x="136.4" y="91">100k</text>
<text x="142.2" y="91">(0.1p)</text>
<text x="208.9" y="91">DG419BDY-E3</text>
<text x="29.7" y="97.4">100k</text>
<text x="34.2" y="99.9">R9</text>
<text x="35.5" y="97.4">(0.1p)</text>
<text x="55.1" y="97.4">X2</text>
<text x="79.1" y="99.9">W</text>
<text x="179" y="98.7">TLE2074IDWR</text>
<text x="29.7" y="105">100k</text>
<text x="33.6" y="107.5">R10</text>
<text x="35.5" y="105">(0.1p)</text>
<text x="44" y="108" transform="rotate(-90 44 108)">(0.1p)</text>
<text x="55.1" y="102.5">Y1</text>
<text x="55.1" y="105">Y2</text>
<text x="124.1" y="104.8" transform="rotate(-90 124.1 104.8)">R12</text>
<text x="126.6" y="102.9" transform="rotate(-90 126.6 102.9)">(0.1p)</text>
<text x="137.3" y="103.7">+</text>
<text x="140.9" y="106.3">TLE2074IDWR</text>
<text x="145.4" y="103.7">U5A</text>
<text x="183.4" y="102.5">U5C</text>
<text x="44" y="113.8" transform="rotate(-90 44 113.8)">100k</text>
<text x="46.6" y="109.9" transform="rotate(-90 46.6 109.9)">R14</text>
<text x="49.1" y="113.8" transform="rotate(-90 49.1 113.8)">100k</text>
<text x="51.7" y="109.9" transform="rotate(-90 51.7 109.9)">R15</text>
<text x="55.1" y="108.8">Z</text>
<text x="66.3" y="112.6">IC1</text>
<text x="126.6" y="108.7" transform="rotate(-90 126.6 108.7)">100k</text>
<text x="130" y="111.4">GND</text>
<text x="145.3" y="112.6">U5B</text>
<text x="180.5" y="110.1">+</text>
<text x="198.7" y="112.6">R13</text>
<text x="198.8" y="110.1">50k</text>
<text x="224" y="112.6">GND</text>
<text x="64.8" y="115.2">AD633</text>
<text x="137.3" y="116.4">+</text>
<text x="140.9" y="115.2">TLE2074IDWR</text>
<text x="177.8" y="119">R17</text>
<text x="183" y="117.7">510k</text>
<text x="30.3" y="125.3">25k</text>
<text x="33.6" y="122.8">R18</text>
<text x="34.9" y="125.3">(0.1p)</text>
<text x="47.5" y="120.2">GND</text>
<text x="177.8" y="121.5">470</text>
<text x="183.5" y="120.2">R16</text>
<text x="173.2" y="130.4">GND</text>
<text x="29.7" y="135.5">100k</text>
<text x="35.5" y="135.5">(0.1p)</text>
<text x="33.6" y="138">R19</text>
<text x="45.8" y="138">+</text>
<text x="49.5" y="139.3">TLE2074IDWR</text>
<text x="53.9" y="141.8">U4B</text>
<text x="38.6" y="145.6">GND</text>
<text x="33.6" y="172.3">R20</text>
<text x="33.7" y="169.8">3k9</text>
<text x="45.8" y="172.3">+</text>
<text x="38.6" y="179.9">GND</text>
<text x="44.4" y="177.4">TLE2074IDWR</text>
<text x="48.8" y="179.9">U5D</text>
</g>
<g font-size="1.8" fill="#a90000">
<text x="107.2" y="29">2</text>
<text x="41.9" y="35.3">12</text>
<text x="41.9" y="30.2">13</text>
<text x="54.6" y="32.8">14</text>
<text x="107.2" y="34">8</text>
<text x="119.9" y="31.5">1</text>
<text x="147.1" y="33.7" transform="rotate(-90 147.1 33.7)">4</text>
<text x="149.6" y="33.7" transform="rotate(-90 149.6 33.7)">5</text>
<text x="208" y="35" transform="rotate(-90 208 35)">4</text>
<text x="210.6" y="35" transform="rotate(-90 210.6 35)">5</text>
<text x="79.3" y="39.1">9</text>
<text x="92" y="41.7">8</text>
<text x="114" y="38.8" transform="rotate(-90 114 38.8)">6</text>
<text x="171.2" y="40.7" transform="rotate(-90 171.2 40.7)">4</text>
<text x="189" y="40.7" transform="rotate(-90 189 40.7)">4</text>
<text x="78.7" y="44.2">10</text>
<text x="42.5" y="51.8">3</text>
<text x="171.2" y="52.7" transform="rotate(-90 171.2 52.7)">11</text>
<text x="189" y="52.7" transform="rotate(-90 189 52.7)">11</text>
<text x="42.5" y="56.9">2</text>
<text x="55.2" y="54.4">1</text>
<text x="147.1" y="56.6" transform="rotate(-90 147.1 56.6)">3</text>
<text x="149.6" y="56.6" transform="rotate(-90 149.6 56.6)">7</text>
<text x="208" y="57.9" transform="rotate(-90 208 57.9)">3</text>
<text x="210.6" y="57.9" transform="rotate(-90 210.6 57.9)">7</text>
<text x="52.6" y="93.7">7</text>
<text x="65.8" y="90.9" transform="rotate(-90 65.8 90.9)">6</text>
<text x="68.3" y="90.9" transform="rotate(-90 68.3 90.9)">3</text>
<text x="208.8" y="93.7">2</text>
<text x="52.6" y="101.3">1</text>
<text x="52.6" y="96.3">8</text>
<text x="81.8" y="98.8">5</text>
<text x="135.2" y="97.5">2</text>
<text x="147.9" y="100.1">1</text>
<text x="208.8" y="98.8">8</text>
<text x="221.5" y="96.3">1</text>
<text x="52.6" y="103.9">2</text>
<text x="52.6" y="107.7">4</text>
<text x="135.2" y="102.6">3</text>
<text x="178.4" y="103.9">9</text>
<text x="191.1" y="106.4">8</text>
<text x="215.6" y="103.6" transform="rotate(-90 215.6 103.6)">6</text>
<text x="177.8" y="109">10</text>
<text x="135.2" y="115.3">5</text>
<text x="147.9" y="117.9">7</text>
<text x="135.2" y="120.4">6</text>
<text x="43.7" y="131.8">6</text>
<text x="43.7" y="136.9">5</text>
<text x="56.4" y="134.4">7</text>
<text x="43.1" y="166.1">13</text>
<text x="43.1" y="171.2">12</text>
<text x="55.8" y="168.7">14</text>
</g>
<text font-size="1.8" fill="#009600" x="49.1" y="108" transform="rotate(-90 49.1 108)">(0.1p)</text>
<g font-size="1.8" fill="#939391">
<text x="229.5" y="104" transform="rotate(-90 229.5 104)">100k</text>
<text x="232" y="103.5" transform="rotate(-90 232 103.5)">R11</text>
</g>
</svg>
